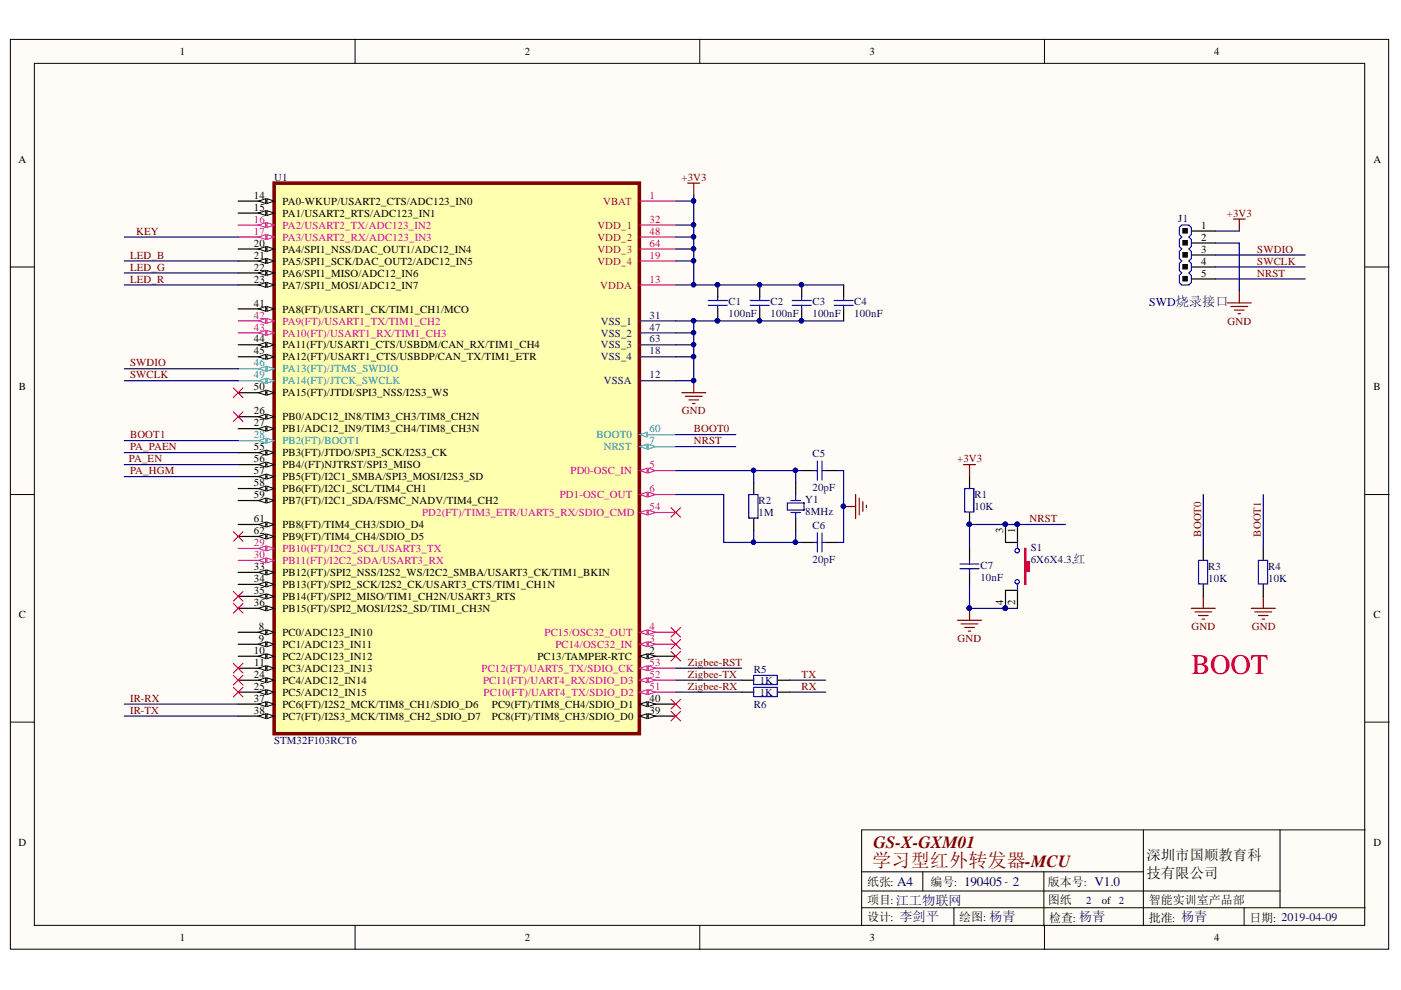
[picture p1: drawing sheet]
<svg xmlns="http://www.w3.org/2000/svg" width="297mm" height="210mm" viewBox="0 0 297 210" stroke-linecap="round" stroke-linejoin="round" font-family="sans-serif">
<g fill="#fffcf8" stroke="#000" stroke-width=".21">
<path d="M2.2 8.4h292.2v192.9h-292.2z"/>
<path d="M7.3 13.4h282v182.8h-282z"/>
</g>
<g fill="none" stroke="#000" stroke-width=".21">
<path d="M75.3 8.4v5M148.4 8.4v5M221.4 8.4v5M2.2 56.6h5.1M289.4 56.6h5.1M2.2 104.9h5.1M289.4 104.9h5.1M2.2 153.1h5.1M289.4 153.1h5.1M242.4 176v20.3M271.4 176v16.5M289.4 176h-106.7v20.3"/>
<path d="M75.3 196.3v5.1M148.4 196.3v5.1M182.7 184.8h59.7M182.7 192.5h106.7M182.7 188.9h88.7M195.6 184.8v4.1M202.3 192.5v3.8M221.3 184.8v11.5M221.4 196.3v5.1M263.8 192.5v3.8"/>
</g>
<path d="M58.1 38.8h77.5v116.8h-77.5z" fill="#ffffb0" stroke="#800000" stroke-width=".76"/>
<path d="M135.7 99.8h7.6" fill="none" stroke="#c5008e" stroke-width=".25"/>
<path d="M135.7 99.8l1.5-.5v1z" fill="#fffcf8"/>
<path d="M135.7 99.8l1.5-.5v1z" fill="none" stroke="#c5008e" stroke-width=".21"/>
<path d="M137.4 99.3l1.6 .5-1.6 .5z" fill="#fffcf8"/>
<path d="M137.4 99.3l1.6 .5-1.6 .5z" fill="none" stroke="#c5008e" stroke-width=".21"/>
<path d="M135.7 104.9h7.6" fill="none" stroke="#c5008e" stroke-width=".25"/>
<path d="M135.7 104.9l1.5-.6v1.1z" fill="#fffcf8"/>
<path d="M135.7 104.9l1.5-.6v1.1z" fill="none" stroke="#c5008e" stroke-width=".21"/>
<path d="M137.4 104.3l1.6 .6-1.6 .5z" fill="#fffcf8"/>
<path d="M137.4 104.3l1.6 .6-1.6 .5z" fill="none" stroke="#c5008e" stroke-width=".21"/>
<path d="M135.7 94.7h7.6" fill="none" stroke="#009cca" stroke-width=".25"/>
<path d="M135.7 94.7l1.5-.5v1z" fill="#fffcf8"/>
<path d="M135.7 94.7l1.5-.5v1z" fill="none" stroke="#009cca" stroke-width=".21"/>
<path d="M137.4 94.2l1.6 .5-1.6 .5z" fill="#fffcf8"/>
<path d="M137.4 94.2l1.6 .5-1.6 .5z" fill="none" stroke="#009cca" stroke-width=".21"/>
<path d="M135.7 92.2h7.6" fill="none" stroke="#009cca" stroke-width=".25"/>
<path d="M135.7 92.2l1.5-.6v1.1z" fill="#fffcf8"/>
<path d="M135.7 92.2l1.5-.6v1.1z" fill="none" stroke="#009cca" stroke-width=".21"/>
<path d="M50.5 42.6h7.6" fill="none" stroke="#000" stroke-width=".25"/>
<path d="M56.6 42.1l1.5 .5-1.5 .5z" fill="#fffcf8"/>
<path d="M56.6 42.1l1.5 .5-1.5 .5z" fill="none" stroke="#000" stroke-width=".21"/>
<path d="M54.8 42.6l1.5-.5v1z" fill="#fffcf8"/>
<path d="M54.8 42.6l1.5-.5v1z" fill="none" stroke="#000" stroke-width=".21"/>
<path d="M50.5 45.2h7.6" fill="none" stroke="#000" stroke-width=".25"/>
<path d="M56.6 44.7l1.5 .5-1.5 .5z" fill="#fffcf8"/>
<path d="M56.6 44.7l1.5 .5-1.5 .5z" fill="none" stroke="#000" stroke-width=".21"/>
<path d="M54.8 45.2l1.5-.5v1z" fill="#fffcf8"/>
<path d="M54.8 45.2l1.5-.5v1z" fill="none" stroke="#000" stroke-width=".21"/>
<path d="M50.5 47.7h7.6" fill="none" stroke="#bf00bf" stroke-width=".25"/>
<path d="M56.6 47.2l1.5 .5-1.5 .5z" fill="#fffcf8"/>
<path d="M56.6 47.2l1.5 .5-1.5 .5z" fill="none" stroke="#bf00bf" stroke-width=".21"/>
<path d="M54.8 47.7l1.5-.5v1z" fill="#fffcf8"/>
<path d="M54.8 47.7l1.5-.5v1z" fill="none" stroke="#bf00bf" stroke-width=".21"/>
<path d="M50.5 50.3h7.6" fill="none" stroke="#bf00bf" stroke-width=".25"/>
<path d="M56.6 49.7l1.5 .6-1.5 .5z" fill="#fffcf8"/>
<path d="M56.6 49.7l1.5 .6-1.5 .5z" fill="none" stroke="#bf00bf" stroke-width=".21"/>
<path d="M54.8 50.3l1.5-.6v1.1z" fill="#fffcf8"/>
<path d="M54.8 50.3l1.5-.6v1.1z" fill="none" stroke="#bf00bf" stroke-width=".21"/>
<path d="M50.5 52.8h7.6" fill="none" stroke="#000" stroke-width=".25"/>
<path d="M56.6 52.3l1.5 .5-1.5 .5z" fill="#fffcf8"/>
<path d="M56.6 52.3l1.5 .5-1.5 .5z" fill="none" stroke="#000" stroke-width=".21"/>
<path d="M54.8 52.8l1.5-.5v1z" fill="#fffcf8"/>
<path d="M54.8 52.8l1.5-.5v1z" fill="none" stroke="#000" stroke-width=".21"/>
<path d="M50.5 55.3h7.6" fill="none" stroke="#000" stroke-width=".25"/>
<path d="M56.6 54.8l1.5 .5-1.5 .5z" fill="#fffcf8"/>
<path d="M56.6 54.8l1.5 .5-1.5 .5z" fill="none" stroke="#000" stroke-width=".21"/>
<path d="M54.8 55.3l1.5-.5v1z" fill="#fffcf8"/>
<path d="M54.8 55.3l1.5-.5v1z" fill="none" stroke="#000" stroke-width=".21"/>
<path d="M50.5 57.9h7.6" fill="none" stroke="#000" stroke-width=".25"/>
<path d="M56.6 57.4l1.5 .5-1.5 .5z" fill="#fffcf8"/>
<path d="M56.6 57.4l1.5 .5-1.5 .5z" fill="none" stroke="#000" stroke-width=".21"/>
<path d="M54.8 57.9l1.5-.5v1z" fill="#fffcf8"/>
<path d="M54.8 57.9l1.5-.5v1z" fill="none" stroke="#000" stroke-width=".21"/>
<path d="M50.5 60.4h7.6" fill="none" stroke="#000" stroke-width=".25"/>
<path d="M56.6 59.9l1.5 .5-1.5 .5z" fill="#fffcf8"/>
<path d="M56.6 59.9l1.5 .5-1.5 .5z" fill="none" stroke="#000" stroke-width=".21"/>
<path d="M54.8 60.4l1.5-.5v1z" fill="#fffcf8"/>
<path d="M54.8 60.4l1.5-.5v1z" fill="none" stroke="#000" stroke-width=".21"/>
<path d="M50.5 65.5h7.6" fill="none" stroke="#000" stroke-width=".25"/>
<path d="M56.6 65l1.5 .5-1.5 .5z" fill="#fffcf8"/>
<path d="M56.6 65l1.5 .5-1.5 .5z" fill="none" stroke="#000" stroke-width=".21"/>
<path d="M54.8 65.5l1.5-.5v1z" fill="#fffcf8"/>
<path d="M54.8 65.5l1.5-.5v1z" fill="none" stroke="#000" stroke-width=".21"/>
<path d="M50.5 68h7.6" fill="none" stroke="#bf00bf" stroke-width=".25"/>
<path d="M56.6 67.5l1.5 .5-1.5 .5z" fill="#fffcf8"/>
<path d="M56.6 67.5l1.5 .5-1.5 .5z" fill="none" stroke="#bf00bf" stroke-width=".21"/>
<path d="M54.8 68l1.5-.5v1z" fill="#fffcf8"/>
<path d="M54.8 68l1.5-.5v1z" fill="none" stroke="#bf00bf" stroke-width=".21"/>
<path d="M50.5 70.6h7.6" fill="none" stroke="#bf00bf" stroke-width=".25"/>
<path d="M56.6 70.1l1.5 .5-1.5 .5z" fill="#fffcf8"/>
<path d="M56.6 70.1l1.5 .5-1.5 .5z" fill="none" stroke="#bf00bf" stroke-width=".21"/>
<path d="M54.8 70.6l1.5-.5v1z" fill="#fffcf8"/>
<path d="M54.8 70.6l1.5-.5v1z" fill="none" stroke="#bf00bf" stroke-width=".21"/>
<path d="M50.5 73.1h7.6" fill="none" stroke="#000" stroke-width=".25"/>
<path d="M56.6 72.6l1.5 .5-1.5 .5z" fill="#fffcf8"/>
<path d="M56.6 72.6l1.5 .5-1.5 .5z" fill="none" stroke="#000" stroke-width=".21"/>
<path d="M54.8 73.1l1.5-.5v1z" fill="#fffcf8"/>
<path d="M54.8 73.1l1.5-.5v1z" fill="none" stroke="#000" stroke-width=".21"/>
<path d="M50.5 75.6h7.6" fill="none" stroke="#000" stroke-width=".25"/>
<path d="M56.6 75.1l1.5 .5-1.5 .6z" fill="#fffcf8"/>
<path d="M56.6 75.1l1.5 .5-1.5 .6z" fill="none" stroke="#000" stroke-width=".21"/>
<path d="M54.8 75.6l1.5-.5v1.1z" fill="#fffcf8"/>
<path d="M54.8 75.6l1.5-.5v1.1z" fill="none" stroke="#000" stroke-width=".21"/>
<path d="M50.5 78.2h7.6" fill="none" stroke="#009cca" stroke-width=".25"/>
<path d="M56.6 77.7l1.5 .5-1.5 .5z" fill="#fffcf8"/>
<path d="M56.6 77.7l1.5 .5-1.5 .5z" fill="none" stroke="#009cca" stroke-width=".21"/>
<path d="M54.8 78.2l1.5-.5v1z" fill="#fffcf8"/>
<path d="M54.8 78.2l1.5-.5v1z" fill="none" stroke="#009cca" stroke-width=".21"/>
<path d="M50.5 80.7h7.6" fill="none" stroke="#009cca" stroke-width=".25"/>
<path d="M56.6 80.2l1.5 .5-1.5 .5z" fill="#fffcf8"/>
<path d="M56.6 80.2l1.5 .5-1.5 .5z" fill="none" stroke="#009cca" stroke-width=".21"/>
<path d="M54.8 80.7l1.5-.5v1z" fill="#fffcf8"/>
<path d="M54.8 80.7l1.5-.5v1z" fill="none" stroke="#009cca" stroke-width=".21"/>
<path d="M50.5 83.3h7.6" fill="none" stroke="#000" stroke-width=".25"/>
<path d="M56.6 82.8l1.5 .5-1.5 .5z" fill="#fffcf8"/>
<path d="M56.6 82.8l1.5 .5-1.5 .5z" fill="none" stroke="#000" stroke-width=".21"/>
<path d="M54.8 83.3l1.5-.5v1z" fill="#fffcf8"/>
<path d="M54.8 83.3l1.5-.5v1z" fill="none" stroke="#000" stroke-width=".21"/>
<path d="M50.5 88.3h7.6" fill="none" stroke="#000" stroke-width=".25"/>
<path d="M56.6 87.8l1.5 .5-1.5 .6z" fill="#fffcf8"/>
<path d="M56.6 87.8l1.5 .5-1.5 .6z" fill="none" stroke="#000" stroke-width=".21"/>
<path d="M54.8 88.3l1.5-.5v1.1z" fill="#fffcf8"/>
<path d="M54.8 88.3l1.5-.5v1.1z" fill="none" stroke="#000" stroke-width=".21"/>
<path d="M50.5 90.9h7.6" fill="none" stroke="#000" stroke-width=".25"/>
<path d="M56.6 90.4l1.5 .5-1.5 .5z" fill="#fffcf8"/>
<path d="M56.6 90.4l1.5 .5-1.5 .5z" fill="none" stroke="#000" stroke-width=".21"/>
<path d="M54.8 90.9l1.5-.5v1z" fill="#fffcf8"/>
<path d="M54.8 90.9l1.5-.5v1z" fill="none" stroke="#000" stroke-width=".21"/>
<path d="M50.5 93.4h7.6" fill="none" stroke="#009cca" stroke-width=".25"/>
<path d="M56.6 92.9l1.5 .5-1.5 .5z" fill="#fffcf8"/>
<path d="M56.6 92.9l1.5 .5-1.5 .5z" fill="none" stroke="#009cca" stroke-width=".21"/>
<path d="M54.8 93.4l1.5-.5v1z" fill="#fffcf8"/>
<path d="M54.8 93.4l1.5-.5v1z" fill="none" stroke="#009cca" stroke-width=".21"/>
<path d="M50.5 96h7.6" fill="none" stroke="#000" stroke-width=".25"/>
<path d="M56.6 95.5l1.5 .5-1.5 .5z" fill="#fffcf8"/>
<path d="M56.6 95.5l1.5 .5-1.5 .5z" fill="none" stroke="#000" stroke-width=".21"/>
<path d="M54.8 96l1.5-.5v1z" fill="#fffcf8"/>
<path d="M54.8 96l1.5-.5v1z" fill="none" stroke="#000" stroke-width=".21"/>
<path d="M50.5 98.5h7.6" fill="none" stroke="#000" stroke-width=".25"/>
<path d="M56.6 98l1.5 .5-1.5 .5z" fill="#fffcf8"/>
<path d="M56.6 98l1.5 .5-1.5 .5z" fill="none" stroke="#000" stroke-width=".21"/>
<path d="M54.8 98.5l1.5-.5v1z" fill="#fffcf8"/>
<path d="M54.8 98.5l1.5-.5v1z" fill="none" stroke="#000" stroke-width=".21"/>
<path d="M50.5 101h7.6" fill="none" stroke="#000" stroke-width=".25"/>
<path d="M56.6 100.5l1.5 .5-1.5 .6z" fill="#fffcf8"/>
<path d="M56.6 100.5l1.5 .5-1.5 .6z" fill="none" stroke="#000" stroke-width=".21"/>
<path d="M54.8 101l1.5-.5v1.1z" fill="#fffcf8"/>
<path d="M54.8 101l1.5-.5v1.1z" fill="none" stroke="#000" stroke-width=".21"/>
<path d="M50.5 103.6h7.6" fill="none" stroke="#000" stroke-width=".25"/>
<path d="M56.6 103.1l1.5 .5-1.5 .5z" fill="#fffcf8"/>
<path d="M56.6 103.1l1.5 .5-1.5 .5z" fill="none" stroke="#000" stroke-width=".21"/>
<path d="M54.8 103.6l1.5-.5v1z" fill="#fffcf8"/>
<path d="M54.8 103.6l1.5-.5v1z" fill="none" stroke="#000" stroke-width=".21"/>
<path d="M50.5 106.1h7.6" fill="none" stroke="#000" stroke-width=".25"/>
<path d="M56.6 105.6l1.5 .5-1.5 .5z" fill="#fffcf8"/>
<path d="M56.6 105.6l1.5 .5-1.5 .5z" fill="none" stroke="#000" stroke-width=".21"/>
<path d="M54.8 106.1l1.5-.5v1z" fill="#fffcf8"/>
<path d="M54.8 106.1l1.5-.5v1z" fill="none" stroke="#000" stroke-width=".21"/>
<path d="M50.5 111.2h7.6" fill="none" stroke="#000" stroke-width=".25"/>
<path d="M56.6 110.7l1.5 .5-1.5 .5z" fill="#fffcf8"/>
<path d="M56.6 110.7l1.5 .5-1.5 .5z" fill="none" stroke="#000" stroke-width=".21"/>
<path d="M54.8 111.2l1.5-.5v1z" fill="#fffcf8"/>
<path d="M54.8 111.2l1.5-.5v1z" fill="none" stroke="#000" stroke-width=".21"/>
<path d="M50.5 113.7h7.6" fill="none" stroke="#000" stroke-width=".25"/>
<path d="M56.6 113.2l1.5 .5-1.5 .6z" fill="#fffcf8"/>
<path d="M56.6 113.2l1.5 .5-1.5 .6z" fill="none" stroke="#000" stroke-width=".21"/>
<path d="M54.8 113.7l1.5-.5v1.1z" fill="#fffcf8"/>
<path d="M54.8 113.7l1.5-.5v1.1z" fill="none" stroke="#000" stroke-width=".21"/>
<path d="M50.5 116.3h7.6" fill="none" stroke="#bf00bf" stroke-width=".25"/>
<path d="M56.6 115.8l1.5 .5-1.5 .5z" fill="#fffcf8"/>
<path d="M56.6 115.8l1.5 .5-1.5 .5z" fill="none" stroke="#bf00bf" stroke-width=".21"/>
<path d="M54.8 116.3l1.5-.5v1z" fill="#fffcf8"/>
<path d="M54.8 116.3l1.5-.5v1z" fill="none" stroke="#bf00bf" stroke-width=".21"/>
<path d="M50.5 118.8h7.6" fill="none" stroke="#bf00bf" stroke-width=".25"/>
<path d="M56.6 118.3l1.5 .5-1.5 .5z" fill="#fffcf8"/>
<path d="M56.6 118.3l1.5 .5-1.5 .5z" fill="none" stroke="#bf00bf" stroke-width=".21"/>
<path d="M54.8 118.8l1.5-.5v1z" fill="#fffcf8"/>
<path d="M54.8 118.8l1.5-.5v1z" fill="none" stroke="#bf00bf" stroke-width=".21"/>
<path d="M50.5 121.4h7.6" fill="none" stroke="#000" stroke-width=".25"/>
<path d="M56.6 120.9l1.5 .5-1.5 .5z" fill="#fffcf8"/>
<path d="M56.6 120.9l1.5 .5-1.5 .5z" fill="none" stroke="#000" stroke-width=".21"/>
<path d="M54.8 121.4l1.5-.5v1z" fill="#fffcf8"/>
<path d="M54.8 121.4l1.5-.5v1z" fill="none" stroke="#000" stroke-width=".21"/>
<path d="M50.5 123.9h7.6" fill="none" stroke="#000" stroke-width=".25"/>
<path d="M56.6 123.4l1.5 .5-1.5 .5z" fill="#fffcf8"/>
<path d="M56.6 123.4l1.5 .5-1.5 .5z" fill="none" stroke="#000" stroke-width=".21"/>
<path d="M54.8 123.9l1.5-.5v1z" fill="#fffcf8"/>
<path d="M54.8 123.9l1.5-.5v1z" fill="none" stroke="#000" stroke-width=".21"/>
<path d="M50.5 126.4h7.6" fill="none" stroke="#000" stroke-width=".25"/>
<path d="M56.6 125.9l1.5 .5-1.5 .5z" fill="#fffcf8"/>
<path d="M56.6 125.9l1.5 .5-1.5 .5z" fill="none" stroke="#000" stroke-width=".21"/>
<path d="M54.8 126.4l1.5-.5v1z" fill="#fffcf8"/>
<path d="M54.8 126.4l1.5-.5v1z" fill="none" stroke="#000" stroke-width=".21"/>
<path d="M50.5 129h7.6" fill="none" stroke="#000" stroke-width=".25"/>
<path d="M56.6 128.5l1.5 .5-1.5 .5z" fill="#fffcf8"/>
<path d="M56.6 128.5l1.5 .5-1.5 .5z" fill="none" stroke="#000" stroke-width=".21"/>
<path d="M54.8 129l1.5-.5v1z" fill="#fffcf8"/>
<path d="M54.8 129l1.5-.5v1z" fill="none" stroke="#000" stroke-width=".21"/>
<path d="M50.5 134.1h7.6" fill="none" stroke="#000" stroke-width=".25"/>
<path d="M56.6 133.6l1.5 .5-1.5 .5z" fill="#fffcf8"/>
<path d="M56.6 133.6l1.5 .5-1.5 .5z" fill="none" stroke="#000" stroke-width=".21"/>
<path d="M54.8 134.1l1.5-.5v1z" fill="#fffcf8"/>
<path d="M54.8 134.1l1.5-.5v1z" fill="none" stroke="#000" stroke-width=".21"/>
<path d="M50.5 136.6h7.6" fill="none" stroke="#000" stroke-width=".25"/>
<path d="M56.6 136.1l1.5 .5-1.5 .5z" fill="#fffcf8"/>
<path d="M56.6 136.1l1.5 .5-1.5 .5z" fill="none" stroke="#000" stroke-width=".21"/>
<path d="M54.8 136.6l1.5-.5v1z" fill="#fffcf8"/>
<path d="M54.8 136.6l1.5-.5v1z" fill="none" stroke="#000" stroke-width=".21"/>
<path d="M50.5 139.1h7.6" fill="none" stroke="#000" stroke-width=".25"/>
<path d="M56.6 138.6l1.5 .5-1.5 .5z" fill="#fffcf8"/>
<path d="M56.6 138.6l1.5 .5-1.5 .5z" fill="none" stroke="#000" stroke-width=".21"/>
<path d="M54.8 139.1l1.5-.5v1z" fill="#fffcf8"/>
<path d="M54.8 139.1l1.5-.5v1z" fill="none" stroke="#000" stroke-width=".21"/>
<path d="M50.5 141.7h7.6" fill="none" stroke="#000" stroke-width=".25"/>
<path d="M56.6 141.2l1.5 .5-1.5 .5z" fill="#fffcf8"/>
<path d="M56.6 141.2l1.5 .5-1.5 .5z" fill="none" stroke="#000" stroke-width=".21"/>
<path d="M54.8 141.7l1.5-.5v1z" fill="#fffcf8"/>
<path d="M54.8 141.7l1.5-.5v1z" fill="none" stroke="#000" stroke-width=".21"/>
<path d="M50.5 144.2h7.6" fill="none" stroke="#000" stroke-width=".25"/>
<path d="M56.6 143.7l1.5 .5-1.5 .5z" fill="#fffcf8"/>
<path d="M56.6 143.7l1.5 .5-1.5 .5z" fill="none" stroke="#000" stroke-width=".21"/>
<path d="M54.8 144.2l1.5-.5v1z" fill="#fffcf8"/>
<path d="M54.8 144.2l1.5-.5v1z" fill="none" stroke="#000" stroke-width=".21"/>
<path d="M50.5 146.8h7.6" fill="none" stroke="#000" stroke-width=".25"/>
<path d="M56.6 146.2l1.5 .6-1.5 .5z" fill="#fffcf8"/>
<path d="M56.6 146.2l1.5 .6-1.5 .5z" fill="none" stroke="#000" stroke-width=".21"/>
<path d="M54.8 146.8l1.5-.6v1.1z" fill="#fffcf8"/>
<path d="M54.8 146.8l1.5-.6v1.1z" fill="none" stroke="#000" stroke-width=".21"/>
<path d="M50.5 149.3h7.6" fill="none" stroke="#000" stroke-width=".25"/>
<path d="M56.6 148.8l1.5 .5-1.5 .5z" fill="#fffcf8"/>
<path d="M56.6 148.8l1.5 .5-1.5 .5z" fill="none" stroke="#000" stroke-width=".21"/>
<path d="M54.8 149.3l1.5-.5v1z" fill="#fffcf8"/>
<path d="M54.8 149.3l1.5-.5v1z" fill="none" stroke="#000" stroke-width=".21"/>
<path d="M50.5 151.8h7.6" fill="none" stroke="#000" stroke-width=".25"/>
<path d="M56.6 151.3l1.5 .5-1.5 .5z" fill="#fffcf8"/>
<path d="M56.6 151.3l1.5 .5-1.5 .5z" fill="none" stroke="#000" stroke-width=".21"/>
<path d="M54.8 151.8l1.5-.5v1z" fill="#fffcf8"/>
<path d="M54.8 151.8l1.5-.5v1z" fill="none" stroke="#000" stroke-width=".21"/>
<path d="M135.7 151.8h7.6" fill="none" stroke="#000" stroke-width=".25"/>
<path d="M135.7 151.8l1.5-.5v1z" fill="#fffcf8"/>
<path d="M135.7 151.8l1.5-.5v1z" fill="none" stroke="#000" stroke-width=".21"/>
<path d="M137.4 151.3l1.6 .5-1.6 .5z" fill="#fffcf8"/>
<path d="M137.4 151.3l1.6 .5-1.6 .5z" fill="none" stroke="#000" stroke-width=".21"/>
<path d="M135.7 149.3h7.6" fill="none" stroke="#000" stroke-width=".25"/>
<path d="M135.7 149.3l1.5-.5v1z" fill="#fffcf8"/>
<path d="M135.7 149.3l1.5-.5v1z" fill="none" stroke="#000" stroke-width=".21"/>
<path d="M137.4 148.8l1.6 .5-1.6 .5z" fill="#fffcf8"/>
<path d="M137.4 148.8l1.6 .5-1.6 .5z" fill="none" stroke="#000" stroke-width=".21"/>
<path d="M135.7 146.8h7.6" fill="none" stroke="#bf00bf" stroke-width=".25"/>
<path d="M135.7 146.8l1.5-.6v1.1z" fill="#fffcf8"/>
<path d="M135.7 146.8l1.5-.6v1.1z" fill="none" stroke="#bf00bf" stroke-width=".21"/>
<path d="M137.4 146.2l1.6 .6-1.6 .5z" fill="#fffcf8"/>
<path d="M137.4 146.2l1.6 .6-1.6 .5z" fill="none" stroke="#bf00bf" stroke-width=".21"/>
<path d="M135.7 144.2h7.6" fill="none" stroke="#bf00bf" stroke-width=".25"/>
<path d="M135.7 144.2l1.5-.5v1z" fill="#fffcf8"/>
<path d="M135.7 144.2l1.5-.5v1z" fill="none" stroke="#bf00bf" stroke-width=".21"/>
<path d="M137.4 143.7l1.6 .5-1.6 .5z" fill="#fffcf8"/>
<path d="M137.4 143.7l1.6 .5-1.6 .5z" fill="none" stroke="#bf00bf" stroke-width=".21"/>
<path d="M135.7 141.7h7.6" fill="none" stroke="#bf00bf" stroke-width=".25"/>
<path d="M135.7 141.7l1.5-.5v1z" fill="#fffcf8"/>
<path d="M135.7 141.7l1.5-.5v1z" fill="none" stroke="#bf00bf" stroke-width=".21"/>
<path d="M137.4 141.2l1.6 .5-1.6 .5z" fill="#fffcf8"/>
<path d="M137.4 141.2l1.6 .5-1.6 .5z" fill="none" stroke="#bf00bf" stroke-width=".21"/>
<path d="M135.7 139.1h7.6" fill="none" stroke="#000" stroke-width=".25"/>
<path d="M135.7 139.1l1.5-.5v1z" fill="#fffcf8"/>
<path d="M135.7 139.1l1.5-.5v1z" fill="none" stroke="#000" stroke-width=".21"/>
<path d="M137.4 138.6l1.6 .5-1.6 .5z" fill="#fffcf8"/>
<path d="M137.4 138.6l1.6 .5-1.6 .5z" fill="none" stroke="#000" stroke-width=".21"/>
<path d="M135.7 136.6h7.6" fill="none" stroke="#c5008e" stroke-width=".25"/>
<path d="M135.7 136.6l1.5-.5v1z" fill="#fffcf8"/>
<path d="M135.7 136.6l1.5-.5v1z" fill="none" stroke="#c5008e" stroke-width=".21"/>
<path d="M137.4 136.1l1.6 .5-1.6 .5z" fill="#fffcf8"/>
<path d="M137.4 136.1l1.6 .5-1.6 .5z" fill="none" stroke="#c5008e" stroke-width=".21"/>
<path d="M135.7 134.1h7.6" fill="none" stroke="#c5008e" stroke-width=".25"/>
<path d="M135.7 134.1l1.5-.5v1z" fill="#fffcf8"/>
<path d="M135.7 134.1l1.5-.5v1z" fill="none" stroke="#c5008e" stroke-width=".21"/>
<path d="M137.4 133.6l1.6 .5-1.6 .5z" fill="#fffcf8"/>
<path d="M137.4 133.6l1.6 .5-1.6 .5z" fill="none" stroke="#c5008e" stroke-width=".21"/>
<path d="M135.7 47.7h7.6M135.7 50.3h7.6M135.7 52.8h7.6M135.7 55.3h7.6M135.7 42.6h7.6M135.7 60.4h7.6" fill="none" stroke="#ee0e22" stroke-width=".25"/>
<path d="M135.7 68h7.6M135.7 70.6h7.6M135.7 73.1h7.6M135.7 75.6h7.6M135.7 80.7h7.6" fill="none" stroke="#11037f" stroke-width=".25"/>
<path d="M135.7 108.7h7.6" fill="none" stroke="#bf00bf" stroke-width=".25"/>
<path d="M135.7 108.7l1.5-.5v1z" fill="#fffcf8"/>
<path d="M135.7 108.7l1.5-.5v1z" fill="none" stroke="#bf00bf" stroke-width=".21"/>
<path d="M137.4 108.2l1.6 .5-1.6 .5z" fill="#fffcf8"/>
<path d="M137.4 108.2l1.6 .5-1.6 .5z" fill="none" stroke="#bf00bf" stroke-width=".21"/>
<g fill="none" stroke="#000" stroke-width=".25">
<path d="M170 99.8h2.5M175.1 99.8h2.5M159.8 102.3v2.6M159.8 109.9v2.6M168.7 102.3v2.6M168.7 109.9v2.6M170 115h2.5M175.1 115h2.5M205.6 101v2.6M205.6 108.7v2.5M205.6 116.3v2.5M215.7 111.2v3.8"/>
<path d="M205.6 121.4v2.5M215.7 125.2v3.8"/>
</g>
<g fill="none" stroke="#00f" stroke-width=".25">
<path d="M172.5 99.8h.8M173.3 97.7v4.1M174.3 97.7v4.1M174.3 99.8h.8M158.8 104.9h1.9v5h-1.9zM166.9 106.6h3.6v1.6h-3.6zM167.7 108.7h2M167.7 106.1h2M168.7 104.9v1.2M168.7 108.7v1.2M172.5 115h.8M173.3 113v4"/>
<path d="M174.3 113v4M174.3 115h.8M203.5 119.6h4.1M204.5 103.6h2v5h-2zM205.6 118.8v.8M203.5 120.6h4.1M205.6 120.6v.8"/>
</g>
<g fill="none" stroke="#800000" stroke-width=".25">
<path d="M144.6 83.3h5M145.3 84h3.6M146.1 84.8h2M146.8 85.6h.5M147.1 80.7v2.6M204.3 98.5h2.5M205.6 98.5v2.5M178.9 107.4h2.5M181.4 104.9v5M182.2 105.6v3.6M182.9 106.4v2M183.7 107.1v.5"/>
<path d="M203 131.5h5.1M203.8 132.3h3.5M204.5 133h2.1M205.3 133.8h.5M205.6 129v2.5"/>
</g>
<g fill="#000080" stroke="#000080" stroke-width=".21">
<circle cx="178.8" cy="107.3" r=".46"/>
<circle cx="147" cy="80.7" r=".46"/>
<circle cx="205.5" cy="111.2" r=".46"/>
<circle cx="205.5" cy="128.9" r=".47"/>
<circle cx="215.7" cy="111.2" r=".46"/>
</g>
<g fill="none" stroke="#f00" stroke-width=".21">
<path d="M49.5 82.3l2 2M49.5 87.3l2 2.1M51.5 82.3l-2 2M51.5 87.3l-2 2.1M49.5 112.7l2 2.1M51.5 112.7l-2 2.1M142.3 107.6l2 2.1M144.3 107.6l-2 2.1M49.5 125.4l2 2.1M49.5 128l2 2M51.5 125.4l-2 2.1M51.5 128l-2 2"/>
<path d="M142.3 135.6l2 2M142.3 133l2 2.1M142.3 138.1l2 2.1M144.3 135.6l-2 2M144.3 133l-2 2.1M144.3 138.1l-2 2.1M49.5 140.7l2 2M49.5 143.2l2 2M49.5 145.7l2 2.1M51.5 140.7l-2 2M51.5 143.2l-2 2M51.5 145.7l-2 2.1"/>
<path d="M142.3 148.3l2 2M142.3 150.8l2 2.1M144.3 148.3l-2 2M144.3 150.8l-2 2.1"/>
</g>
<path d="M217.3 116.3h.2v2.8h.8v2h-.8v2.8h-.2z" fill-rule="evenodd" fill="#f00"/>
<path d="M217.3 116.3h.2v2.8h.8v2h-.8v2.8h-.2z" fill="none" stroke="#f00" stroke-width=".25"/>
<g fill="none" stroke="#00f" stroke-width=".25">
<path d="M250 48.2l.6-.5h1.5l.5 .5v1.5l-.5 .6 .5 .5v1.5l-.5 .5 .5 .5v1.5l-.5 .5 .5 .5v1.6l-.5 .5 .5 .5v1.5l-.5 .5h-1.5l-.6-.5v-1.5l.6-.5-.6-.5v-1.6l.6-.5-.6-.5v-1.5l.6-.5-.6-.5v-1.5l.6-.5-.6-.6zM150.1 64.7h4.1M150.1 63.7h4.1M152.2 63v.7M152.2 64.7v.8M159 64.7h4.1M159 63.7h4.1M161.1 63v.7M161.1 64.7v.8M167.9 64.7h4.1M167.9 63.7h4.1M170 63v.7"/>
<path d="M170 64.7v.8M176.8 64.7h4.1M176.8 63.7h4.1M178.9 63v.7M178.9 64.7v.8M215.7 115v1.3M254.1 118.8h1.9v5h-1.9zM266.8 118.8h2v5h-2zM215.7 123.9v1.3M159.8 145.7h5v2h-5zM159.8 143.2h5v1.9h-5z"/>
<circle cx="215.7" cy="116.8" r=".47"/>
<circle cx="215.7" cy="123.3" r=".46"/>
</g>
<g fill="none" stroke="#000" stroke-width=".25">
<path d="M252.6 49h5.1M252.6 51.5h5.1M252.6 54.1h5.1M252.6 56.6h5.1M252.6 59.1h5.1M152.2 60.4v2.6M152.2 65.5v2.5M161.1 60.4v2.6M161.1 65.5v2.5M170 60.4v2.6M170 65.5v2.5M178.9 60.4v2.6"/>
<path d="M178.9 65.5v2.5M213.2 111.2v3.8h2.5M255.1 116.3v2.5M267.8 116.3v2.5M215.7 125.2h-2.5v3.8M255.1 123.9v2.5M267.8 123.9v2.5M157.3 146.8h2.5M157.3 144.2h2.5M164.9 146.8h2.5M164.9 144.2h2.5"/>
</g>
<g fill="#000080" stroke="#000080" stroke-width=".21">
<circle cx="213.1" cy="111.2" r=".46"/>
<circle cx="213.1" cy="128.9" r=".47"/>
<circle cx="215.7" cy="111.2" r=".46"/>
<circle cx="152.1" cy="60.4" r=".46"/>
<circle cx="152.1" cy="68" r=".47"/>
<circle cx="161" cy="68" r=".46"/>
<circle cx="161" cy="60.4" r=".46"/>
<circle cx="169.9" cy="68" r=".46"/>
<circle cx="169.9" cy="60.4" r=".46"/>
<circle cx="168.6" cy="115" r=".46"/>
<circle cx="178.8" cy="107.3" r=".46"/>
<circle cx="168.6" cy="99.7" r=".46"/>
<circle cx="147" cy="55.3" r=".46"/>
<circle cx="147" cy="52.7" r=".46"/>
<circle cx="147" cy="50.2" r=".46"/>
<circle cx="147" cy="47.7" r=".46"/>
<circle cx="147" cy="42.6" r=".46"/>
<circle cx="147" cy="75.6" r=".46"/>
<circle cx="147" cy="73.1" r=".46"/>
<circle cx="147" cy="70.5" r=".46"/>
<circle cx="159.8" cy="115" r=".46"/>
<circle cx="159.8" cy="99.7" r=".46"/>
<circle cx="147" cy="80.7" r=".46"/>
<circle cx="147" cy="68" r=".46"/>
<circle cx="147" cy="60.4" r=".46"/>
<circle cx="205.5" cy="128.9" r=".47"/>
<circle cx="205.5" cy="111.2" r=".46"/>
</g>
<g fill="none" stroke="#800000" stroke-width=".25">
<path d="M145.8 38.8h2.6M147.1 38.8v2.6M261.5 46.4h2.5M262.8 46.4v2.6M260.2 64.2h5.1M261 65h3.5M261.7 65.7h2.1M262.5 66.5h.5M262.8 61.7v2.5M252.6 129h5.1M253.3 129.7h3.6M254.1 130.5h2"/>
<path d="M254.9 131.3h.5M255.1 126.4v2.6M265.3 129h5.1M266.1 129.7h3.5M266.8 130.5h2.1M267.6 131.3h.5M267.8 126.4v2.6"/>
</g>
<path d="M250.8 48.5h.9v.9h-.9zM250.8 51h.9v.9h-.9zM250.8 53.6h.9v.9h-.9zM250.8 56.1h.9v.9h-.9zM250.8 58.6h.9v.9h-.9z" fill="#000" stroke="#000" stroke-width=".25"/>
<g fill="none" stroke="#000080" stroke-width=".25">
<path d="M26.3 50.3h24.2M26.3 55.3h24.2M26.3 57.9h24.2M143.3 50.3h3.8M143.3 55.3h3.8M143.3 52.8h3.8M143.3 47.7h3.8M143.3 42.6h3.8M147.1 41.4v19h-3.8M257.7 51.5h5.1v10.2M257.7 59.1h19M257.7 54.1h19"/>
<path d="M257.7 56.6h19M257.7 49h5.1M26.3 78.2h24.2M26.3 60.4h24.2M143.3 68h3.8v12.7h-3.8M143.3 75.6h3.8M143.3 73.1h3.8M143.3 70.6h3.8M147.1 60.4h31.8M147.1 68h31.8M26.3 80.7h24.2M26.3 93.4h24.2"/>
<path d="M26.3 96h24.2M26.3 98.5h24.2M143.3 99.8h26.7M143.3 92.2h12.7M143.3 94.7h12.7M159.8 99.8v2.5M168.7 99.8v2.5M177.6 99.8h1.3v15.2h-1.3M26.3 101h24.2M143.3 104.9h10.1v10.1h16.6M159.8 112.5v2.5M168.7 112.5v2.5"/>
<path d="M225.9 111.2h-20.3v5.1M255.1 104.9v11.4M267.8 104.9v11.4M205.6 123.9v5.1h10.1M26.3 149.3h24.2M26.3 151.8h24.2M143.3 144.2h14M143.3 146.8h14M143.3 141.7h14M167.4 144.2h7.7M167.4 146.8h7.7"/>
</g>
<text font-size="6" fill="#f00" x="252.6" y="142.9">BOOT</text>
<text font-size="4.1" fill="#800000" x="184.9" y="183.8">学习型红外转发器-MCU</text>
<text font-size="3.6" fill="#800000" x="185.2" y="179.7">GS-X-GXM01</text>
<g font-size="3">
<text x="243.1" y="182.3">深圳市国顺教育科</text>
<text x="243.1" y="186.1">技有限公司</text>
</g>
<text font-size="2.5" fill="#0000bf" x="243.6" y="64.9">SWD烧录接口</text>
<g font-size="2.5">
<text x="183.8" y="187.8">纸张: A4</text>
<text x="183.8" y="191.6">项目:江工物联网</text>
<text x="197.3" y="187.8">编号: 190405- 2</text>
<text x="222.2" y="187.8">版本号: V1.0</text>
<text x="222.2" y="191.6">图纸</text>
<text x="243.6" y="191.6">智能实训室产品部</text>
<text x="183.8" y="195.2">设计: 李剑平</text>
<text x="203.4" y="195.2">绘图: 杨青</text>
<text x="222.4" y="195.4">检查: 杨青</text>
<text x="243.6" y="195.4">批准: 杨青</text>
<text x="264.9" y="195.4">日期: 2019-04-09</text>
</g>
<g font-size="2.3">
<text x="38.2" y="11.7">1</text>
<text x="111.2" y="11.7">2</text>
<text x="184.3" y="11.7">3</text>
<text x="257.4" y="11.7">4</text>
<text x="3.9" y="34.5">A</text>
<text x="291.2" y="34.5">A</text>
<text x="53.8" y="42.1">14</text>
<text x="53.8" y="44.7">15</text>
<text x="59.9" y="43.5">PA0-WKUP/USART2_CTS/ADC123_IN0</text>
<text x="59.9" y="46">PA1/USART2_RTS/ADC123_IN1</text>
<text x="53.8" y="52.3">20</text>
<text x="59.9" y="53.6">PA4/SPI1_NSS/DAC_OUT1/ADC12_IN4</text>
<text x="254.6" y="48.5">1</text>
<text x="254.6" y="51.1">2</text>
<text x="254.6" y="53.6">3</text>
<text x="53.8" y="54.9">21</text>
<text x="53.8" y="57.4">22</text>
<text x="53.8" y="59.9">23</text>
<text x="59.9" y="56.1">PA5/SPI1_SCK/DAC_OUT2/ADC12_IN5</text>
<text x="59.9" y="58.7">PA6/SPI1_MISO/ADC12_IN6</text>
<text x="254.6" y="56.1">4</text>
<text x="254.6" y="58.7">5</text>
<text x="53.8" y="65">41</text>
<text x="59.9" y="61.2">PA7/SPI1_MOSI/ADC12_IN7</text>
<text x="59.9" y="66.3">PA8(FT)/USART1_CK/TIM1_CH1/MCO</text>
<text x="53.8" y="72.6">44</text>
<text x="53.8" y="75.2">45</text>
<text x="59.9" y="73.9">PA11(FT)/USART1_CTS/USBDM/CAN_RX/TIM1_CH4</text>
<text x="59.9" y="76.4">PA12(FT)/USART1_CTS/USBDP/CAN_TX/TIM1_ETR</text>
<text x="4" y="82.8">B</text>
<text x="53.8" y="82.8">50</text>
<text x="291.2" y="82.8">B</text>
<text x="53.8" y="87.8">26</text>
<text x="59.9" y="84">PA15(FT)/JTDI/SPI3_NSS/I2S3_WS</text>
<text x="59.9" y="89.1">PB0/ADC12_IN8/TIM3_CH3/TIM8_CH2N</text>
<text x="53.8" y="90.4">27</text>
<text x="53.8" y="95.4">55</text>
<text x="59.9" y="91.6">PB1/ADC12_IN9/TIM3_CH4/TIM8_CH3N</text>
<text x="53.8" y="98">56</text>
<text x="53.8" y="100.5">57</text>
<text x="59.9" y="96.7">PB3(FT)/JTDO/SPI3_SCK/I2S3_CK</text>
<text x="59.9" y="99.2">PB4/(FT)NJTRST/SPI3_MISO</text>
<text x="59.9" y="101.8">PB5(FT)/I2C1_SMBA/SPI3_MOSI/I2S3_SD</text>
<text x="53.8" y="103">58</text>
<text x="53.8" y="105.7">59</text>
<text x="59.9" y="104.4">PB6(FT)/I2C1_SCL/TIM4_CH1</text>
<text x="59.9" y="106.9">PB7(FT)/I2C1_SDA/FSMC_NADV/TIM4_CH2</text>
<text x="53.8" y="110.7">61</text>
<text x="53.8" y="113.3">62</text>
<text x="59.9" y="112">PB8(FT)/TIM4_CH3/SDIO_D4</text>
<text x="212.7" y="113" transform="rotate(-90 212.7 113)">3</text>
<text x="215.2" y="113" transform="rotate(-90 215.2 113)">1</text>
<text x="59.9" y="114.5">PB9(FT)/TIM4_CH4/SDIO_D5</text>
<text x="53.8" y="120.9">33</text>
<text x="53.8" y="123.4">34</text>
<text x="53.8" y="126">35</text>
<text x="59.9" y="122.1">PB12(FT)/SPI2_NSS/I2S2_WS/I2C2_SMBA/USART3_CK/TIM1_BKIN</text>
<text x="59.9" y="124.7">PB13(FT)/SPI2_SCK/I2S2_CK/USART3_CTS/TIM1_CH1N</text>
<text x="4" y="131">C</text>
<text x="53.8" y="128.5">36</text>
<text x="59.9" y="127.2">PB14(FT)/SPI2_MISO/TIM1_CH2N/USART3_RTS</text>
<text x="59.9" y="129.8">PB15(FT)/SPI2_MOSI/I2S2_SD/TIM1_CH3N</text>
<text x="212.7" y="128.3" transform="rotate(-90 212.7 128.3)">4</text>
<text x="215.2" y="128.3" transform="rotate(-90 215.2 128.3)">2</text>
<text x="291.2" y="131">C</text>
<text x="54.9" y="133.6">8</text>
<text x="54.9" y="136.1">9</text>
<text x="59.9" y="134.8">PC0/ADC123_IN10</text>
<text x="59.9" y="137.4">PC1/ADC123_IN11</text>
<text x="53.8" y="138.6">10</text>
<text x="53.8" y="143.7">24</text>
<text x="53.9" y="141.2">11</text>
<text x="59.9" y="139.9">PC2/ADC123_IN12</text>
<text x="59.9" y="142.4">PC3/ADC123_IN13</text>
<text x="114" y="139.9">PC13/TAMPER-RTC</text>
<text x="137.7" y="138.6">2</text>
<text x="53.8" y="146.2">25</text>
<text x="53.8" y="148.8">37</text>
<text x="59.9" y="145">PC4/ADC12_IN14</text>
<text x="59.9" y="147.5">PC5/ADC12_IN15</text>
<text x="137.7" y="148.8">40</text>
<text x="53.8" y="151.3">38</text>
<text x="59.9" y="150">PC6(FT)/I2S2_MCK/TIM8_CH1/SDIO_D6</text>
<text x="59.9" y="152.6">PC7(FT)/I2S3_MCK/TIM8_CH2_SDIO_D7</text>
<text x="104.3" y="152.6">PC8(FT)/TIM8_CH3/SDIO_D0</text>
<text x="104.3" y="150">PC9(FT)/TIM8_CH4/SDIO_D1</text>
<text x="137.7" y="151.3">39</text>
<text x="3.9" y="179.3">D</text>
<text x="291.2" y="179.3">D</text>
<text x="233.6" y="191.6">of 2</text>
<text x="38.2" y="199.6">1</text>
<text x="111.2" y="199.6">2</text>
<text x="184.3" y="199.6">3</text>
<text x="257.4" y="199.6">4</text>
</g>
<g font-size="2.3" fill="#000080">
<text x="58.1" y="38.3">U1</text>
<text x="249.8" y="47">J1</text>
<text x="154.5" y="64.8">C1</text>
<text x="163.4" y="64.8">C2</text>
<text x="172.2" y="64.8">C3</text>
<text x="181.1" y="64.8">C4</text>
<text x="154.5" y="67.3">100nF</text>
<text x="163.4" y="67.3">100nF</text>
<text x="172.2" y="67.3">100nF</text>
<text x="181.1" y="67.3">100nF</text>
<text x="172.2" y="97">C5</text>
<text x="160.8" y="106.9">R2</text>
<text x="170.7" y="106.7">Y1</text>
<text x="172.2" y="104.1">20pF</text>
<text x="206.6" y="105.7">R1</text>
<text x="160.8" y="109.5">1M</text>
<text x="170.7" y="109.2">8MHz</text>
<text x="172.2" y="112.3">C6</text>
<text x="206.6" y="108.2">10K</text>
<text x="172.2" y="119.4">20pF</text>
<text x="218.5" y="116.8">S1</text>
<text x="218.5" y="119.4">6X6X4.3,红</text>
<text x="207.9" y="120.6">C7</text>
<text x="207.9" y="123.2">10nF</text>
<text x="256.2" y="120.9">R3</text>
<text x="256.2" y="123.4">10K</text>
<text x="268.9" y="120.9">R4</text>
<text x="268.9" y="123.4">10K</text>
<text x="159.8" y="142.7">R5</text>
<text x="161.1" y="147.5">1K</text>
<text x="161.1" y="145">1K</text>
<text x="159.8" y="150">R6</text>
<text x="58.1" y="157.7">STM32F103RCT6</text>
<text x="230.3" y="191.6">2</text>
</g>
<g font-size="2.3" fill="#800000">
<text x="144.5" y="38.3">+3V3</text>
<text x="260.1" y="46">+3V3</text>
<text x="28.8" y="49.8">KEY</text>
<text x="266.6" y="53.6">SWDIO</text>
<text x="27.6" y="54.9">LED_B</text>
<text x="27.6" y="59.9">LED_R</text>
<text x="27.6" y="57.4">LED_G</text>
<text x="266.6" y="56.1">SWCLK</text>
<text x="266.6" y="58.7">NRST</text>
<text x="260.2" y="68.8">GND</text>
<text x="27.6" y="77.7">SWDIO</text>
<text x="27.6" y="80.2">SWCLK</text>
<text x="144.6" y="87.8">GND</text>
<text x="27.6" y="92.9">BOOT1</text>
<text x="27.6" y="95.4">PA_PAEN</text>
<text x="147.1" y="94.2">NRST</text>
<text x="147.1" y="91.6">BOOT0</text>
<text x="27.3" y="98">PA_EN</text>
<text x="27.6" y="100.5">PA_HGM</text>
<text x="203" y="98">+3V3</text>
<text x="218.3" y="110.7">NRST</text>
<text x="254.6" y="113.8" transform="rotate(-90 254.6 113.8)">BOOT0</text>
<text x="267.3" y="113.8" transform="rotate(-90 267.3 113.8)">BOOT1</text>
<text x="203" y="136.1">GND</text>
<text x="252.6" y="133.6">GND</text>
<text x="265.4" y="133.6">GND</text>
<text x="145.9" y="141.2">Zigbee-RST</text>
<text x="145.9" y="143.7">Zigbee-TX</text>
<text x="170" y="143.7">TX</text>
<text x="27.6" y="148.8">IR-RX</text>
<text x="145.9" y="146.2">Zigbee-RX</text>
<text x="170" y="146.2">RX</text>
<text x="27.6" y="151.3">IR-TX</text>
</g>
<g font-size="2.3" fill="#bf00bf">
<text x="53.8" y="47.3">16</text>
<text x="53.8" y="49.8">17</text>
<text x="59.9" y="48.5">PA2/USART2_TX/ADC123_IN2</text>
<text x="59.9" y="51.1">PA3/USART2_RX/ADC123_IN3</text>
<text x="53.8" y="67.5">42</text>
<text x="53.8" y="70.1">43</text>
<text x="59.9" y="68.8">PA9(FT)/USART1_TX/TIM1_CH2</text>
<text x="59.9" y="71.3">PA10(FT)/USART1_RX/TIM1_CH3</text>
<text x="89.5" y="109.5">PD2(FT)/TIM3_ETR/UART5_RX/SDIO_CMD</text>
<text x="137.7" y="108.2">54</text>
<text x="53.8" y="115.8">29</text>
<text x="53.8" y="118.3">30</text>
<text x="59.9" y="117.1">PB10(FT)/I2C2_SCL/USART3_TX</text>
<text x="59.9" y="119.6">PB11(FT)/I2C2_SDA/USART3_RX</text>
<text x="102.1" y="142.4">PC12(FT)/UART5_TX/SDIO_CK</text>
<text x="137.7" y="143.7">52</text>
<text x="137.7" y="141.2">53</text>
<text x="102.5" y="145">PC11(FT)/UART4_RX/SDIO_D3</text>
<text x="102.5" y="147.5">PC10(FT)/UART4_TX/SDIO_D2</text>
<text x="137.7" y="146.2">51</text>
</g>
<g font-size="2.3" fill="#ee0e22">
<text x="127.9" y="43.5">VBAT</text>
<text x="137.7" y="47.3">32</text>
<text x="137.7" y="42.1">1</text>
<text x="126.6" y="48.5">VDD_1</text>
<text x="126.6" y="51.1">VDD_2</text>
<text x="126.6" y="53.6">VDD_3</text>
<text x="137.7" y="49.8">48</text>
<text x="137.7" y="52.3">64</text>
<text x="126.6" y="56.1">VDD_4</text>
<text x="137.7" y="54.9">19</text>
<text x="137.7" y="59.9">13</text>
<text x="127.2" y="61.2">VDDA</text>
</g>
<g font-size="2.3" fill="#11037f">
<text x="127.4" y="68.8">VSS_1</text>
<text x="127.4" y="71.3">VSS_2</text>
<text x="137.7" y="67.5">31</text>
<text x="137.7" y="70.1">47</text>
<text x="127.4" y="73.9">VSS_3</text>
<text x="127.4" y="76.4">VSS_4</text>
<text x="137.7" y="72.6">63</text>
<text x="137.7" y="75.2">18</text>
<text x="128" y="81.5">VSSA</text>
<text x="137.7" y="80.2">12</text>
</g>
<g font-size="2.3" fill="#009cca">
<text x="53.8" y="77.7">46</text>
<text x="53.8" y="80.2">49</text>
<text x="59.9" y="79">PA13(FT)/JTMS_SWDIO</text>
<text x="59.9" y="81.5">PA14(FT)/JTCK_SWCLK</text>
<text x="53.8" y="92.9">28</text>
<text x="59.9" y="94.2">PB2(FT)/BOOT1</text>
<text x="126.5" y="92.9">BOOT0</text>
<text x="128" y="95.4">NRST</text>
<text x="137.7" y="94.2">7</text>
<text x="137.7" y="91.6">60</text>
</g>
<g font-size="2.3" fill="#c5008e">
<text x="121" y="100.5">PD0-OSC_IN</text>
<text x="137.7" y="99.2">5</text>
<text x="118.7" y="105.7">PD1-OSC_OUT</text>
<text x="137.7" y="104.4">6</text>
<text x="115.5" y="134.8">PC15/OSC32_OUT</text>
<text x="117.8" y="137.4">PC14/OSC32_IN</text>
<text x="137.7" y="136.1">3</text>
<text x="137.7" y="133.6">4</text>
</g>
</svg>
